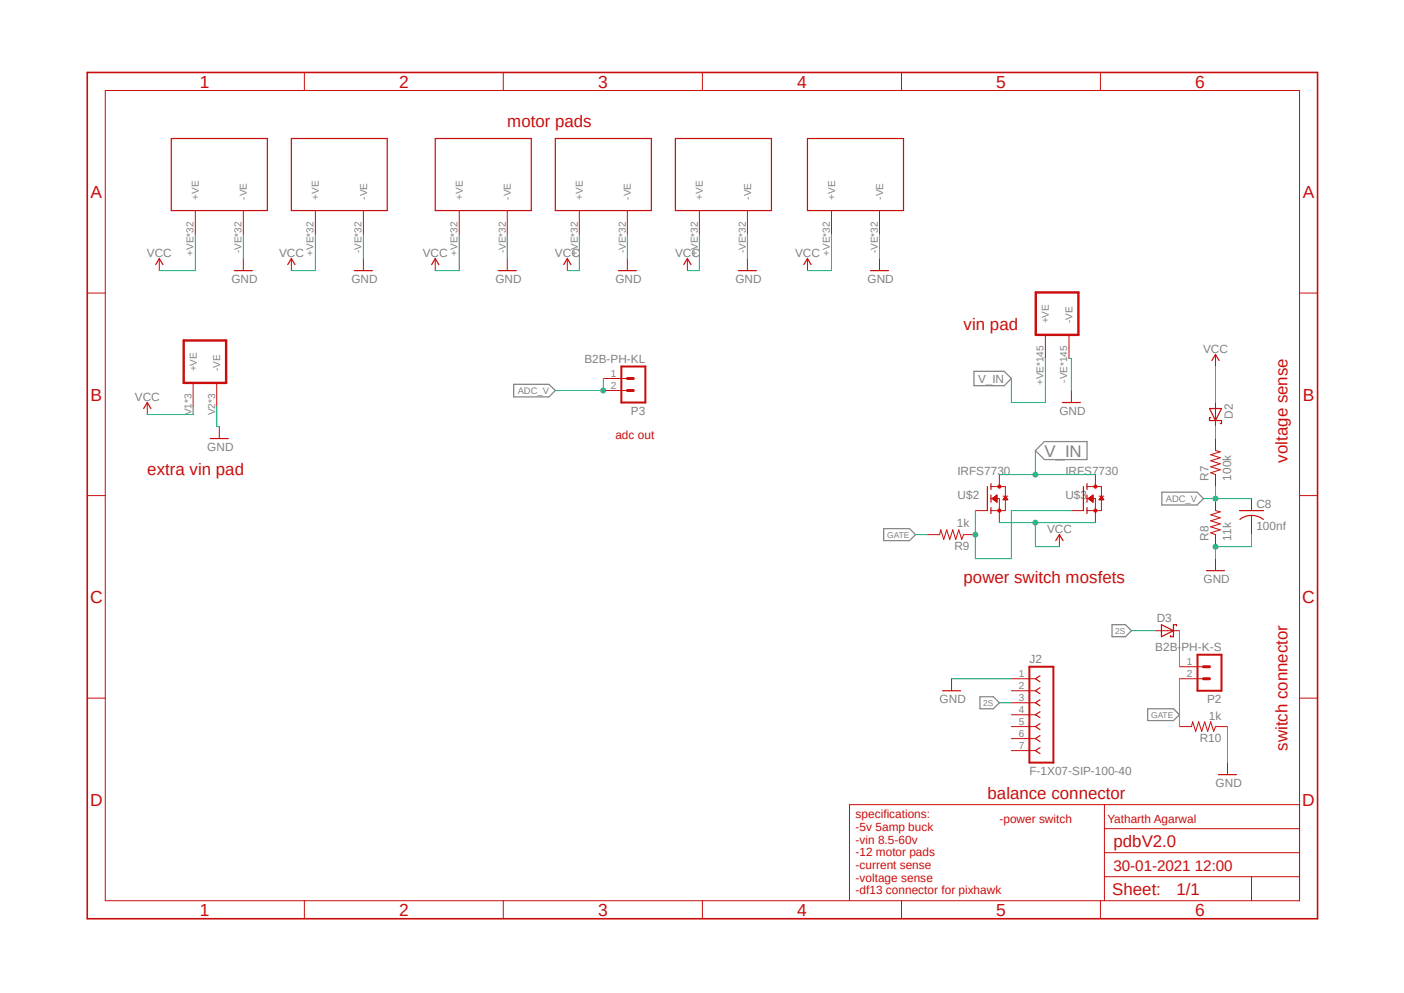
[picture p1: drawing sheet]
<svg xmlns="http://www.w3.org/2000/svg" width="297mm" height="210mm" viewBox="0 0 297 210" stroke-linecap="round" stroke-linejoin="round" font-family="sans-serif">
<path d="M17.9 15l261.2 179.9M279.1 15l-261.2 179.9" fill="none" stroke="#fff" stroke-width=".21"/>
<path d="M206 78.5h6.4l1.6 1.6-1.6 1.5h-6.4zM108.7 81.3h7.4l1.4 1.3-1.4 1.3h-7.4zM220.9 93.4h9.1v3.8h-9.1l-1.9-1.9zM186.9 111.8h5.5l1.3 1.3-1.3 1.2h-5.5zM245.8 104.1h7.4l1.4 1.4-1.4 1.3h-7.4zM235.2 132.1h2.9l1.3 1.3-1.3 1.3h-2.9zM207.3 147.4h2.8l1.3 1.2-1.3 1.3h-2.8zM242.8 149.9h5.4l1.3 1.3-1.3 1.2h-5.4z" fill="none" stroke="#808080" stroke-width=".25"/>
<g fill="none" stroke="#c90d0c" stroke-width=".25">
<path d="M36.2 29.3h20.4v15.2h-20.4zM61.6 29.3h20.3v15.2h-20.3zM92.1 29.3h20.3v15.2h-20.3zM117.5 29.3h20.3v15.2h-20.3zM142.9 29.3h20.3v15.2h-20.3zM170.8 29.3h20.3v15.2h-20.3zM32.9 56l.8-1.3 .8 1.3M49.6 57.2h3.8M60.9 56l.7-1.3 .8 1.3M75 57.2h3.8M91.3 56l.8-1.3 .7 1.3M105.4 57.2h3.8"/>
<path d="M119.3 56l.7-1.3 .8 1.3M130.8 57.2h3.8M144.7 56l.7-1.3 .8 1.3M156.2 57.2h3.8M170.1 56l.7-1.3 .8 1.3M184.1 57.2h3.9M256.4 76.2l.7-1.2 .8 1.2M30.4 86.4l.8-1.3 .7 1.3M44.5 92.8h3.8M224.7 85.1h3.9M255.9 86.4h2.5l-1.3 2.5zM256.1 88.3h-.2v.6h2.5v.7h-.3"/>
<path d="M208.9 102.9v5.1M209.6 102.3v1.2M209.6 104.7v1.5M209.6 107.4v1.2M262.2 108h5.1M262.3 109.9a4 4 0 0 1 5 0M255.2 120.7h3.8"/>
</g>
<g fill="none" stroke="#c90d0c" stroke-width=".21">
<path d="M22.3 19.1h252.6v171.4h-252.6zM64.4 15.3v3.8M106.5 15.3v3.8M148.6 15.3v3.8M190.7 15.3v3.8M232.8 15.3v3.8M33.7 54.7v2.5M41.3 44.5v5.1M51.5 44.5v5.1M51.5 54.7v2.5M61.6 54.7v2.5M66.7 44.5v5.1"/>
<path d="M76.9 44.5v5.1M76.9 54.7v2.5M92.1 54.7v2.5M97.2 44.5v5.1M107.3 44.5v5.1M107.3 54.7v2.5M120 54.7v2.5M122.6 44.5v5.1M132.7 44.5v5.1M132.7 54.7v2.5M145.4 54.7v2.5M148 44.5v5.1"/>
<path d="M158.1 44.5v5.1M158.1 54.7v2.5M170.8 54.7v2.5M175.9 44.5v5.1M186.1 44.5v5.1M186.1 54.7v2.5M18.5 62h3.8M221.1 70.7v5.1M226.1 70.7v5.1M257.1 75v2.5M274.9 62h3.8M31.2 85.1v2.6"/>
<path d="M40.9 80.9v5.1M45.8 80.9v5.1M46.4 90.2v2.6M226.7 82.6v2.5M257.1 92.8v2.5l1 .2-2 .7 2 .6-2 .7 2 .6-2 .6 2 .7-2 .6 1 .4v2.5M257.1 85.1v5.1M18.5 104.8h3.8M209.6 105.5h1.8v2.5M209.6 102.9h3.1v5.1h-3.1M212.2 104.9h1M257.1 105.5v2.5l1 .2-2 .7 2 .6-2 .7 2 .6-2 .6 2 .7-2 .6 1 .4v2.5M257.1 118.2v2.5"/>
<path d="M264.8 105.5v2.5M264.8 109v4.1M274.9 104.8h3.8M18.5 147.7h3.8M274.9 147.7h3.8M233.6 170.2v20.3M233.6 175.3h41.3M274.9 170.2h-95.2v20.3M64.4 190.5v3.8M106.5 190.5v3.8M148.6 190.5v3.8M190.7 190.5v3.8"/>
<path d="M232.8 190.5v3.8M233.6 185.4h41.3M233.6 180.3h41.3M264.8 185.4v5.1"/>
</g>
<path d="M38.9 72h8.9v9h-8.9zM219.1 61.8h9v9h-9z" fill="none" stroke="#c90d0c" stroke-width=".51"/>
<path d="M18.5 15.3h260.2v179h-260.2z" fill="none" stroke="#c90d0c" stroke-width=".34"/>
<circle cx="211.4" cy="108" r=".33" fill="#c90d0c"/>
<circle cx="211.4" cy="108" r=".33" fill="none" stroke="#c90d0c" stroke-width=".21"/>
<circle cx="211.4" cy="102.9" r=".33" fill="#c90d0c"/>
<g fill="none" stroke="#c90d0c" stroke-width=".21">
<path d="M206.3 108h2.6M209.9 105.5l1-.8v1.5M209.9 105.5l1 .7M209.9 105.5h1M210 105.4h.9M210.1 105.6h.8M210.1 105.3h.8M210.2 105.7h.7M210.2 105.2h.7M210.3 105.7h.6M210.4 105.1h.5M210.4 105.8h.5"/>
<path d="M210.5 105h.4M210.5 105.9h.4M210.6 104.9h.3M210.7 106h.2M210.7 104.9h.2M210.8 106.1h.1M210.8 104.8h.1M210.9 106.2h.1M211.4 100.4v2.5M211.4 108v2.5M212.2 105.7h1M212.3 105.6h.8"/>
<path d="M212.3 105.5h.8M212.4 105.4h.6M212.5 105.3h.4M212.5 105.2h.4M212.6 105.1h.2M212.6 105h.2M212.7 104.9l.5 .8h-1zM230 105.5h1.7v2.5M230 102.9h3v5.1h-3M232.5 104.9h1"/>
<circle cx="211.4" cy="102.9" r=".33"/>
</g>
<path d="M229.2 102.9v5.1M230 102.3v1.2M230 104.7v1.5M230 107.4v1.2" fill="none" stroke="#c90d0c" stroke-width=".25"/>
<circle cx="231.7" cy="108" r=".33" fill="#c90d0c"/>
<circle cx="231.7" cy="108" r=".33" fill="none" stroke="#c90d0c" stroke-width=".21"/>
<circle cx="231.7" cy="102.9" r=".33" fill="#c90d0c"/>
<g fill="none" stroke="#c90d0c" stroke-width=".21">
<path d="M127.6 80.1h5.1M127.6 82.6h5.1M196.2 113.1h2.6l.2-1 .6 2 .7-2 .6 2 .6-2 .7 2 .6-2 .7 2 .3-1h2.5M224.1 113.1v2.5M226.7 108h2.5M230.2 105.5l1-.8v1.5zM230.3 105.5h.9M230.3 105.4h.9M230.4 105.6h.8M230.4 105.3h.8M230.5 105.7h.7M230.5 105.2h.7"/>
<path d="M230.6 105.7h.6M230.7 105.1h.5M230.7 105.8h.5M230.8 105h.4M230.8 105.9h.4M230.9 104.9h.3M231 106h.2M231 104.9h.2M231.1 106.1h.1M231.1 104.8h.1M231.2 106.2h.1M231.7 100.4v2.5"/>
<path d="M231.7 108v2.5M232.5 105.7h1M232.6 105.6h.8M232.7 105.5h.7M232.7 105.4h.6M232.8 105.3h.5M232.8 105.2h.4M232.9 105.1h.2M233 105h.1M233 104.9l.5 .8h-1zM244.4 133.4h5.1M201.3 143.6v2.5"/>
<path d="M214 143.6h5M214 146.1h5M214 148.6h5M214 151.2h5M214 153.7h5M214 156.2h5M214 158.7h5M249.5 143.6h5.1M249.5 153.7h2.6l.2-1 .6 2 .7-2 .6 2 .6-2 .7 2 .6-2 .7 2 .3-1h2.6M249.5 141h5.1M259.7 161.3v2.5"/>
<circle cx="231.7" cy="102.9" r=".33"/>
</g>
<path d="M131.4 77.5h5.1v7.6h-5.1zM253.3 138.5h5.1v7.6h-5.1zM217.8 141h5v20.3h-5z" fill="none" stroke="#c90d0c" stroke-width=".42"/>
<path d="M223.4 114.3l.7-1.2 .8 1.2M245.7 132.1l2.5 1.3-2.5 1.3zM248.9 132.4v-.3h-.7v2.6h-.6v-.3M199.4 146.1h3.8M220 142.9l-1 .7 1 .6M220 145.5l-1 .6 1 .6M220 148l-1 .6 1 .7M220 150.5l-1 .7 1 .6M220 153l-1 .7 1 .6M220 155.6l-1 .6 1 .6M220 158.1l-1 .6 1 .7M257.8 163.8h3.8" fill="none" stroke="#c90d0c" stroke-width=".25"/>
<path d="M132.7 82.6h1.3M132.7 80.1h1.3M254.6 143.6h1.3M254.6 141h1.3" fill="none" stroke="#c90d0c" stroke-width=".64"/>
<path d="M51.5 49.6v5.1M76.9 49.6v5.1M107.3 49.6v5.1M132.7 49.6v5.1M158.1 49.6v5.1M186.1 49.6v5.1M226.1 75.8h.6v6.8M264.8 113.1v2.5h-7.7v2.6" fill="none" stroke="#0dab76" stroke-width=".21"/>
<circle cx="257.1" cy="115.6" r=".51" fill="#0dab76"/>
<g fill="none" stroke="#0dab76" stroke-width=".21">
<path d="M41.3 49.6v7.6h-7.6M66.7 49.6v7.6h-5.1M97.2 49.6v7.6h-5.1M122.6 49.6v7.6h-2.6M148 49.6v7.6h-2.6M175.9 49.6v7.6h-5.1M257.1 77.5v7.6M40.9 86v1.7h-9.7M45.8 86v4.2h.6M211.4 110.5h20.3M219 110.5v5.1M201.3 143.6h12.7"/>
<path d="M259.7 153.7v7.6"/>
<circle cx="257.1" cy="115.6" r=".51"/>
</g>
<circle cx="219" cy="110.5" r=".51" fill="#0dab76"/>
<g fill="none" stroke="#0dab76" stroke-width=".21">
<path d="M127.6 80.1v2.5h-10.1M219 115.6h5.1"/>
<circle cx="219" cy="110.5" r=".51"/>
</g>
<circle cx="127.6" cy="82.6" r=".51" fill="#0dab76"/>
<g fill="none" stroke="#0dab76" stroke-width=".21">
<path d="M257.1 102.9v2.6h7.7"/>
<circle cx="127.6" cy="82.6" r=".51"/>
</g>
<circle cx="257.1" cy="105.5" r=".51" fill="#0dab76"/>
<g fill="none" stroke="#0dab76" stroke-width=".21">
<path d="M257.1 90.2v2.6M206.3 108v10.2h7.7v-10.2h12.7M254.6 105.5h2.5"/>
<circle cx="257.1" cy="105.5" r=".51"/>
</g>
<circle cx="206.3" cy="113.1" r=".51" fill="#0dab76"/>
<g fill="none" stroke="#0dab76" stroke-width=".21">
<path d="M221.1 75.8v9.3h-7.1v-5M219 95.3v5.1M211.4 100.4h20.3"/>
<circle cx="206.3" cy="113.1" r=".51"/>
</g>
<circle cx="219" cy="100.4" r=".51" fill="#0dab76"/>
<g fill="none" stroke="#0dab76" stroke-width=".21">
<path d="M193.7 113.1h2.5M239.4 133.4h5M249.5 133.4v7.6M211.4 148.6h2.6M249.5 143.6v10.1"/>
<circle cx="219" cy="100.4" r=".51"/>
</g>
<g font-size="3.7" fill="#c90d0c">
<text x="42.3" y="18.5">1</text>
<text x="84.4" y="18.5">2</text>
<text x="126.5" y="18.5">3</text>
<text x="168.6" y="18.5">4</text>
<text x="210.7" y="18.5">5</text>
<text x="252.9" y="18.5">6</text>
<text x="19.1" y="41.9">A</text>
<text x="275.6" y="41.9">A</text>
<text x="19.1" y="84.7">B</text>
<text x="275.6" y="84.7">B</text>
<text x="19" y="127.5">C</text>
<text x="275.5" y="127.5">C</text>
<text x="19" y="170.4">D</text>
<text x="275.5" y="170.4">D</text>
<text x="42.3" y="193.7">1</text>
<text x="84.4" y="193.7">2</text>
<text x="126.5" y="193.7">3</text>
<text x="168.6" y="193.7">4</text>
<text x="210.7" y="193.7">5</text>
<text x="252.9" y="193.7">6</text>
</g>
<g font-size="3.6" fill="#c90d0c">
<text x="107.3" y="26.8">motor pads</text>
<text x="203.8" y="69.9">vin pad</text>
<text x="31.2" y="100.4">extra vin pad</text>
<text x="272.4" y="97.8" transform="rotate(-90 272.4 97.8)">voltage sense</text>
<text x="203.8" y="123.2">power switch mosfets</text>
<text x="272.4" y="158.8" transform="rotate(-90 272.4 158.8)">switch connector</text>
<text x="208.9" y="168.9">balance connector</text>
<text x="235.5" y="179.1">pdbV2.0</text>
<text x="235.3" y="189.4">Sheet:</text>
<text x="248.9" y="189.2">1/1</text>
</g>
<text font-size="3.6" fill="#808080" x="220.9" y="96.6">V_IN</text>
<text font-size="3.2" fill="#c90d0c" x="235.5" y="184.1">30-01-2021 12:00</text>
<g font-size="2.5" fill="#808080">
<text x="31.1" y="54.4">VCC</text>
<text x="48.9" y="59.8">GND</text>
<text x="59" y="54.4">VCC</text>
<text x="74.3" y="59.8">GND</text>
<text x="89.4" y="54.4">VCC</text>
<text x="104.8" y="59.8">GND</text>
<text x="117.4" y="54.4">VCC</text>
<text x="130.2" y="59.8">GND</text>
<text x="142.8" y="54.4">VCC</text>
<text x="155.6" y="59.8">GND</text>
<text x="168.2" y="54.4">VCC</text>
<text x="183.5" y="59.8">GND</text>
<text x="123.6" y="76.8">B2B-PH-KL</text>
<text x="254.5" y="74.7">VCC</text>
<text x="206.9" y="80.9">V_IN</text>
<text x="28.5" y="84.9">VCC</text>
<text x="133.5" y="87.7">P3</text>
<text x="224.1" y="87.7">GND</text>
<text x="260.8" y="88.6" transform="rotate(-90 260.8 88.6)">D2</text>
<text x="43.9" y="95.3">GND</text>
<text x="202.6" y="100.4">IRFS7730</text>
<text x="225.4" y="100.4">IRFS7730</text>
<text x="255.7" y="101.6" transform="rotate(-90 255.7 101.6)">R7</text>
<text x="260.4" y="101.6" transform="rotate(-90 260.4 101.6)">100k</text>
<text x="202.6" y="105.5">U$2</text>
<text x="225.4" y="105.5">U$3</text>
<text x="265.8" y="107.4">C8</text>
<text x="202.4" y="111.6">1k</text>
<text x="221.5" y="112.8">VCC</text>
<text x="265.8" y="112.2">100nf</text>
<text x="201.9" y="116.3">R9</text>
<text x="255.7" y="114.3" transform="rotate(-90 255.7 114.3)">R8</text>
<text x="260.4" y="114.3" transform="rotate(-90 260.4 114.3)">11k</text>
<text x="254.6" y="123.2">GND</text>
<text x="244.7" y="131.5">D3</text>
<text x="244.4" y="137.7">B2B-PH-K-S</text>
<text x="217.8" y="140.3">J2</text>
<text x="198.8" y="148.6">GND</text>
<text x="255.4" y="148.6">P2</text>
<text x="255.7" y="152.2">1k</text>
<text x="253.8" y="157">R10</text>
<text x="217.8" y="163.8">F-1X07-SIP-100-40</text>
<text x="257.1" y="166.4">GND</text>
</g>
<g font-size="2.5" fill="#c90d0c">
<text x="130.2" y="92.8">adc out</text>
<text x="181" y="173.1">specifications:</text>
<text x="211.4" y="174">-power switch</text>
<text x="234.3" y="174">Yatharth Agarwal</text>
<text x="181" y="175.8">-5v 5amp buck</text>
<text x="181" y="178.4">-vin 8.5-60v</text>
<text x="181" y="181.1">-12 motor pads</text>
<text x="181" y="183.8">-current sense</text>
<text x="181" y="186.4">-voltage sense</text>
<text x="181" y="189.1">-df13 connector for pixhawk</text>
</g>
<g font-size="2.1" fill="#808080">
<text x="42.1" y="42.2" transform="rotate(-90 42.1 42.2)">+VE</text>
<text x="52.2" y="42.2" transform="rotate(-90 52.2 42.2)">-VE</text>
<text x="67.5" y="42.2" transform="rotate(-90 67.5 42.2)">+VE</text>
<text x="77.6" y="42.2" transform="rotate(-90 77.6 42.2)">-VE</text>
<text x="97.9" y="42.2" transform="rotate(-90 97.9 42.2)">+VE</text>
<text x="108.1" y="42.2" transform="rotate(-90 108.1 42.2)">-VE</text>
<text x="123.3" y="42.2" transform="rotate(-90 123.3 42.2)">+VE</text>
<text x="133.5" y="42.2" transform="rotate(-90 133.5 42.2)">-VE</text>
<text x="148.7" y="42.2" transform="rotate(-90 148.7 42.2)">+VE</text>
<text x="158.9" y="42.2" transform="rotate(-90 158.9 42.2)">-VE</text>
<text x="176.7" y="42.2" transform="rotate(-90 176.7 42.2)">+VE</text>
<text x="186.8" y="42.2" transform="rotate(-90 186.8 42.2)">-VE</text>
<text x="51.1" y="53.6" transform="rotate(-90 51.1 53.6)">-VE*32</text>
<text x="76.5" y="53.6" transform="rotate(-90 76.5 53.6)">-VE*32</text>
<text x="107" y="53.6" transform="rotate(-90 107 53.6)">-VE*32</text>
<text x="132.4" y="53.6" transform="rotate(-90 132.4 53.6)">-VE*32</text>
<text x="157.8" y="53.6" transform="rotate(-90 157.8 53.6)">-VE*32</text>
<text x="185.7" y="53.6" transform="rotate(-90 185.7 53.6)">-VE*32</text>
<text x="40.9" y="54.1" transform="rotate(-90 40.9 54.1)">+VE*32</text>
<text x="66.3" y="54.1" transform="rotate(-90 66.3 54.1)">+VE*32</text>
<text x="96.8" y="54.1" transform="rotate(-90 96.8 54.1)">+VE*32</text>
<text x="122.2" y="54.1" transform="rotate(-90 122.2 54.1)">+VE*32</text>
<text x="147.6" y="54.1" transform="rotate(-90 147.6 54.1)">+VE*32</text>
<text x="175.5" y="54.1" transform="rotate(-90 175.5 54.1)">+VE*32</text>
<text x="221.9" y="68.4" transform="rotate(-90 221.9 68.4)">+VE</text>
<text x="226.9" y="68.4" transform="rotate(-90 226.9 68.4)">-VE</text>
<text x="41.6" y="78.6" transform="rotate(-90 41.6 78.6)">+VE</text>
<text x="46.6" y="78.6" transform="rotate(-90 46.6 78.6)">-VE</text>
<text x="129.2" y="79.7">1</text>
<text x="129.2" y="82.3">2</text>
<text x="220.8" y="81.4" transform="rotate(-90 220.8 81.4)">+VE*145</text>
<text x="225.8" y="80.9" transform="rotate(-90 225.8 80.9)">-VE*145</text>
<text x="40.5" y="87.8" transform="rotate(-90 40.5 87.8)">V1*3</text>
<text x="45.5" y="87.8" transform="rotate(-90 45.5 87.8)">V2*3</text>
<text x="215.5" y="143.2">1</text>
<text x="251.1" y="140.6">1</text>
<text x="251.1" y="143.2">2</text>
<text x="215.5" y="145.7">2</text>
<text x="215.5" y="148.3">3</text>
<text x="215.5" y="150.8">4</text>
<text x="215.5" y="153.3">5</text>
<text x="215.5" y="155.9">6</text>
<text x="215.5" y="158.4">7</text>
</g>
<g font-size="2" fill="#808080">
<text x="109.5" y="83.4">ADC_V</text>
<text x="246.6" y="106.2">ADC_V</text>
</g>
<g font-size="1.8" fill="#808080">
<text x="187.7" y="113.7">GATE</text>
<text x="235.9" y="134">2S</text>
<text x="208" y="149.3">2S</text>
<text x="243.5" y="151.8">GATE</text>
</g>
</svg>
